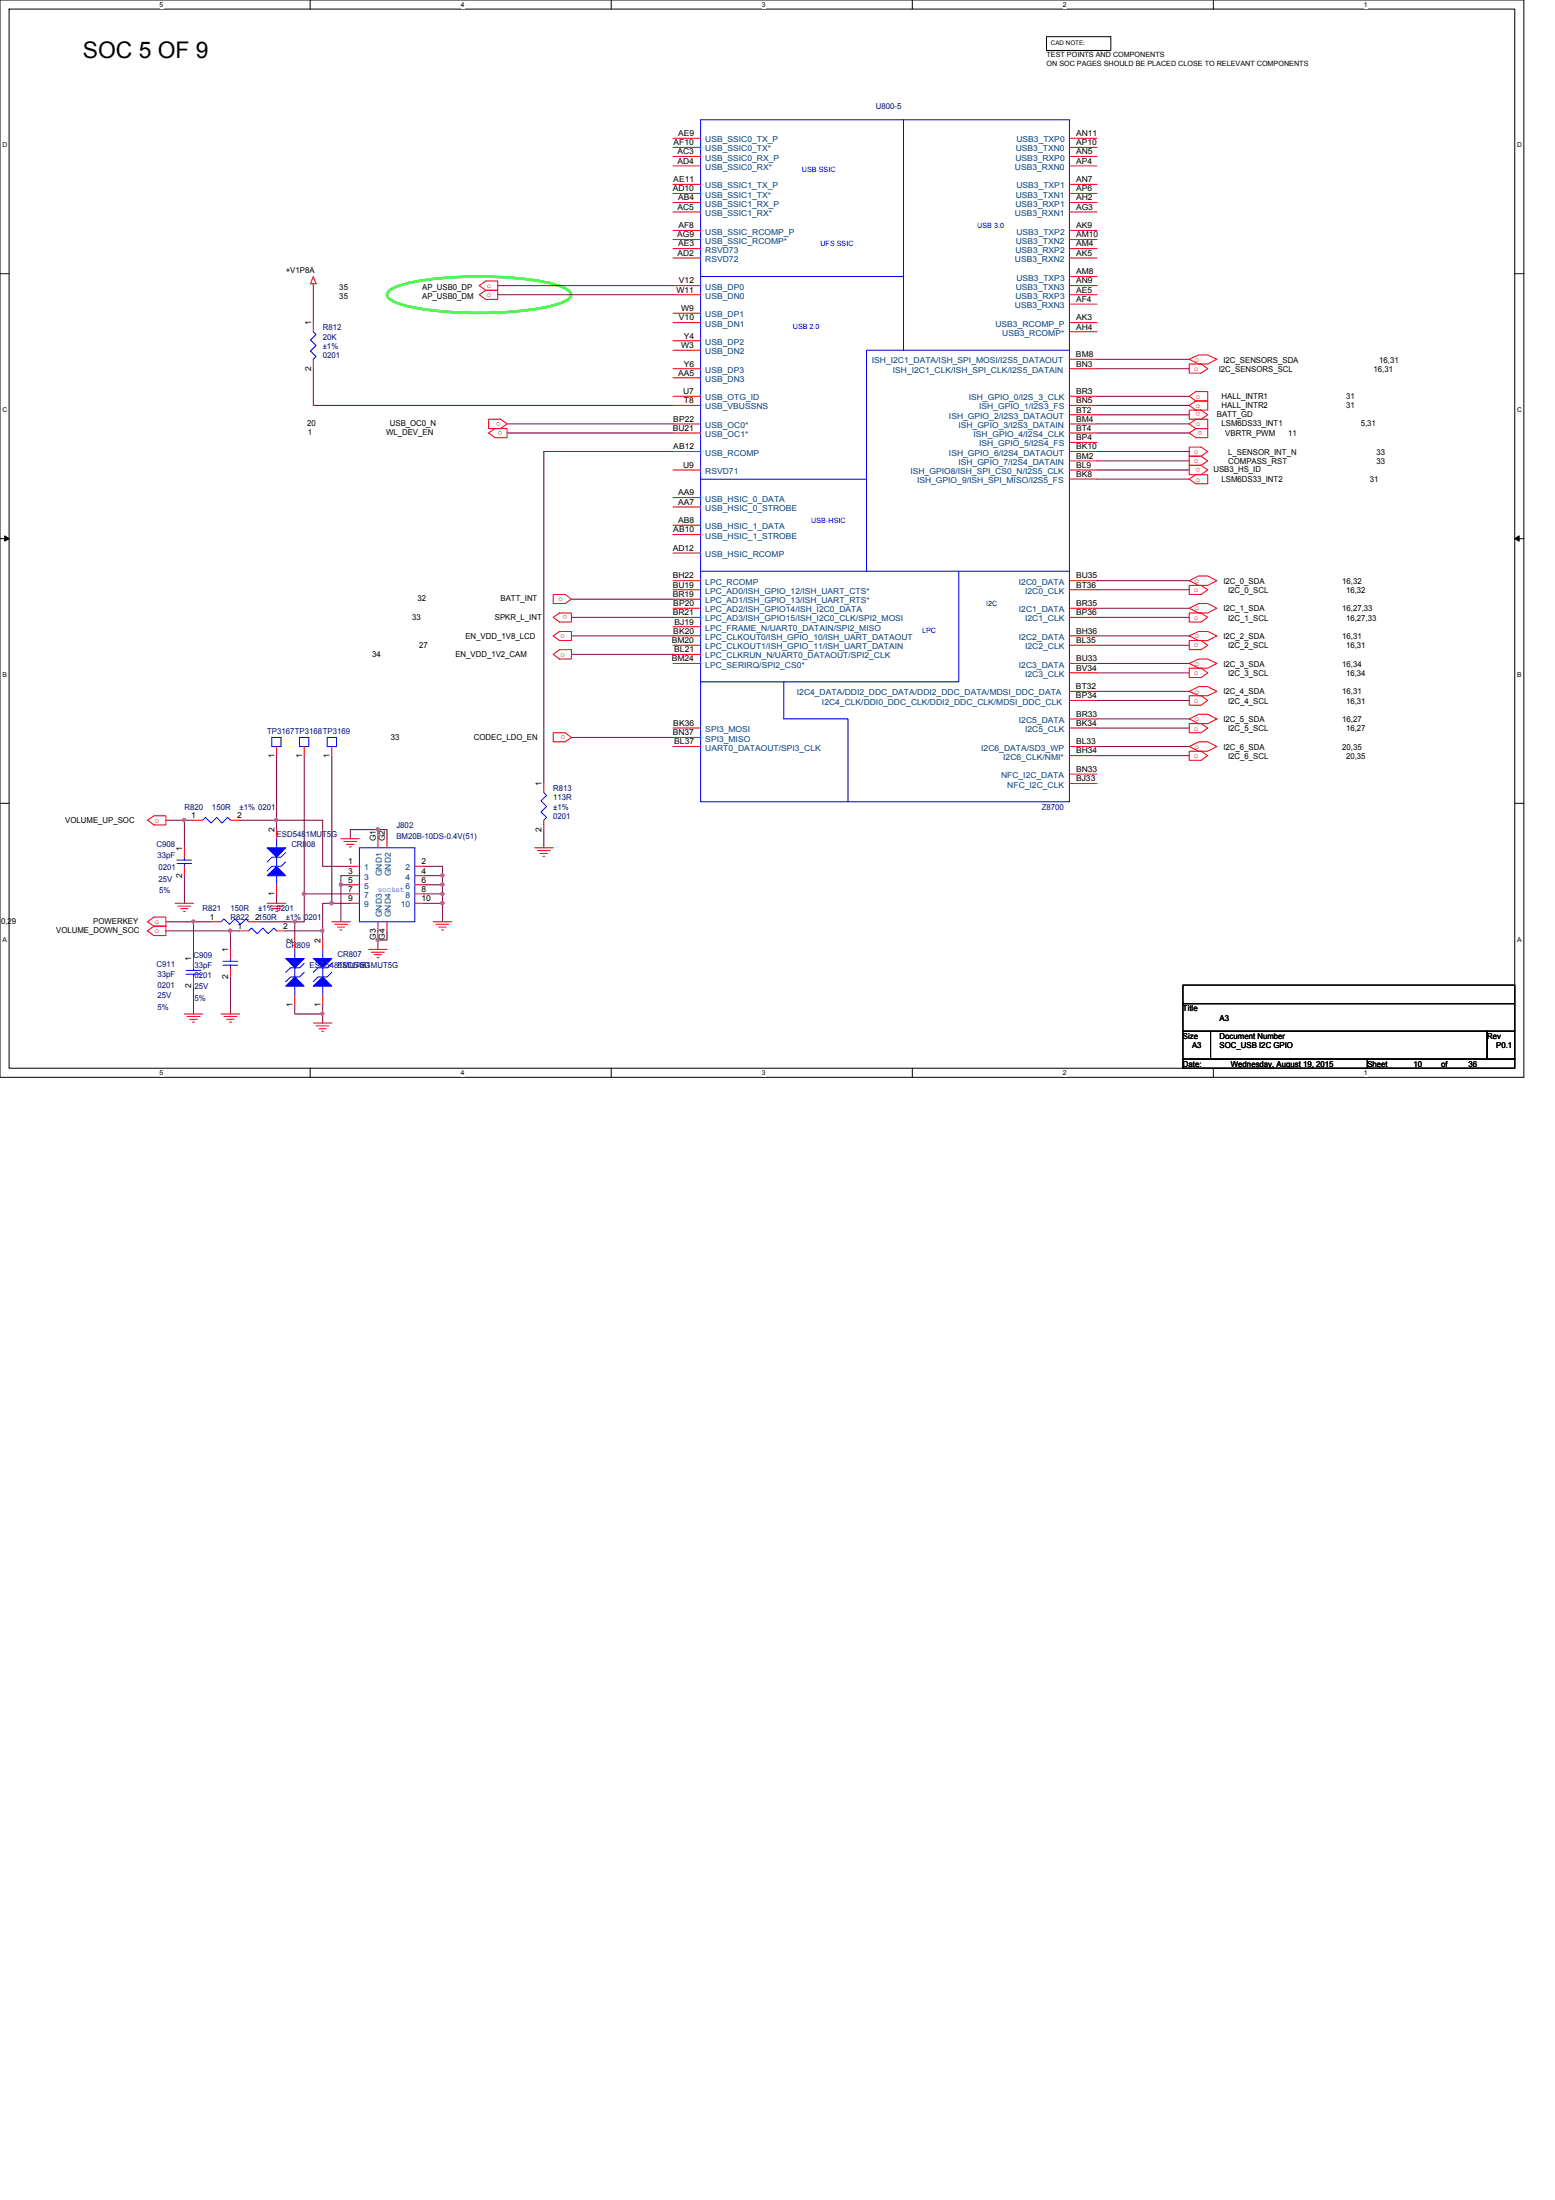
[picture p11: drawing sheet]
<svg xmlns="http://www.w3.org/2000/svg" width="210mm" height="297mm" viewBox="0 0 210 297" stroke-linecap="round" stroke-linejoin="round" font-family="sans-serif">
<path d="M0 0h205.7v145.5h-205.7zM1.2 1.2h203.3v143h-203.3z" fill="none" stroke="#000" stroke-width=".13"/>
<g fill="#fff">
<path d="M21.5 .1h.6v1h-.6z"/>
<path d="M21.5 144.4h.6v1h-.6z"/>
</g>
<path d="M41.9 0v1.2M41.9 144.2v1.3" fill="none" stroke="#000" stroke-width=".13"/>
<g fill="#fff">
<path d="M62.2 .1h.5v1h-.5z"/>
<path d="M62.2 144.4h.5v1h-.5z"/>
</g>
<path d="M82.5 0v1.2M82.5 144.2v1.3" fill="none" stroke="#000" stroke-width=".13"/>
<g fill="#fff">
<path d="M102.8 .1h.5v1h-.5z"/>
<path d="M102.8 144.4h.5v1h-.5z"/>
</g>
<path d="M123.1 0v1.2M123.1 144.2v1.3" fill="none" stroke="#000" stroke-width=".13"/>
<g fill="#fff">
<path d="M143.5 .1h.5v1h-.5z"/>
<path d="M143.5 144.4h.5v1h-.5z"/>
</g>
<path d="M163.8 0v1.2M163.8 144.2v1.3" fill="none" stroke="#000" stroke-width=".13"/>
<g fill="#fff">
<path d="M184.1 .1h.5v1h-.5z"/>
<path d="M184.1 144.4h.5v1h-.5z"/>
<path d="M.3 19.1h.7v1h-.7z"/>
<path d="M204.8 19.1h.6v1h-.6z"/>
<path d="M.3 54.8h.7v1h-.7z"/>
<path d="M204.8 54.8h.6v1h-.6z"/>
</g>
<path d="M0 37h1.2M204.5 37h1.2" fill="none" stroke="#000" stroke-width=".13"/>
<g fill="#fff">
<path d="M.3 90.6h.6v1h-.6z"/>
<path d="M204.8 90.6h.6v1h-.6z"/>
</g>
<path d="M0 72.7h1.2M.6 72.3l.6 .4-.6 .4zM204.5 72.7l.6-.4v.8zM204.5 72.7h1.2" fill="none" stroke="#000" stroke-width=".13"/>
<path d="M.6 72.3l.6 .4-.6 .4zM204.5 72.7l.6-.4v.8z" fill="#000"/>
<g fill="#fff">
<path d="M.3 126.3h.6v1h-.6z"/>
<path d="M204.8 126.3h.6v1h-.6z"/>
</g>
<path d="M141.3 5h8.6v1.8h-8.6zM0 108.5h1.2M204.5 108.5h1.2" fill="none" stroke="#000" stroke-width=".13"/>
<path d="M52.4 39.5a4.6 4.6 0 0 1 2.4-1.2 51.1 51.1 0 0 1 19.7 0 4.7 4.7 0 0 1 2.5 1.2l.1 .3-.1 .3a4.7 4.7 0 0 1-2.5 1.2 51.1 51.1 0 0 1-19.7 0 4.6 4.6 0 0 1-2.4-1.2l-.2-.3z" fill="none" stroke="#0f0" stroke-width=".34"/>
<g fill="none" stroke="#800040" stroke-width=".13">
<path d="M42.3 49.8v4.9h48.5M68.5 58.5h22.3M68.5 57.2h22.3M148.1 57.2h12.4M148.1 54.7h12.4M148.1 53.5h12.4M148.1 49.8h12.4M148.1 48.5h12.4M90.8 61h-17.4v44.8M148.1 78.4h12.4M148.1 79.6h12.4M148.1 64.7h12.4"/>
<path d="M148.1 97.1h12.4M148.1 98.3h12.4M148.1 93.3h12.4M148.1 94.6h12.4M148.1 89.6h12.4M148.1 90.8h12.4M148.1 85.9h12.4M148.1 87.1h12.4M148.1 82.1h12.4M148.1 83.4h12.4M37.3 110.7h6.3M51 112h-3.7v1.2"/>
<path d="M73.4 112v2.5M148.1 100.8h12.4M148.1 102h12.4M22.4 125.7h8.7v2.5"/>
</g>
<path d="M30.9 125.5h.3l.1 .1-.1 .2-.1 .1-.2-.1z" fill-rule="evenodd" fill="#f0f"/>
<path d="M30.9 125.5h.3l.1 .1-.1 .2-.1 .1-.2-.1z" fill="none" stroke="#f0f" stroke-width=".13"/>
<path d="M51 126.9v1.3" fill="none" stroke="#800040" stroke-width=".13"/>
<path d="M50.8 126.8h.3l.1 .1-.1 .2h-.1h-.2z" fill-rule="evenodd" fill="#f0f"/>
<path d="M50.8 126.8h.3l.1 .1-.1 .2h-.1h-.2z" fill="none" stroke="#f0f" stroke-width=".13"/>
<path d="M22.4 110.7h2.5M32.3 110.7h5v1.3M31.1 125.7h1.2M31.1 131.9v5M37.3 120.7v1.3M43.6 135.6v1.3M43.6 125.7v1.2M57.2 122h2.5v2.5" fill="none" stroke="#800040" stroke-width=".13"/>
<path d="M59.5 121.8h.4v.1v.2l-.2 .1-.2-.1z" fill-rule="evenodd" fill="#f0f"/>
<path d="M59.5 121.8h.4v.1v.2l-.2 .1-.2-.1z" fill="none" stroke="#f0f" stroke-width=".13"/>
<path d="M43.6 110.7v6.3h3.7M51 113.2v-1.2h1.2v1.2M57.2 117h2.5v1.2M44.8 122h-1.2v3.7" fill="none" stroke="#800040" stroke-width=".13"/>
<path d="M50.8 111.8h.3l.1 .2-.1 .1-.1 .1-.2-.1z" fill-rule="evenodd" fill="#f0f"/>
<path d="M50.8 111.8h.3l.1 .2-.1 .1-.1 .1-.2-.1z" fill="none" stroke="#f0f" stroke-width=".13"/>
<path d="M46 118.2v1.3M51 125.7v1.2h1.2v-1.2" fill="none" stroke="#800040" stroke-width=".13"/>
<path d="M45.9 119.3h.3v.1v.2l-.2 .1-.1-.1z" fill-rule="evenodd" fill="#f0f"/>
<path d="M45.9 119.3h.3v.1v.2l-.2 .1-.1-.1z" fill="none" stroke="#f0f" stroke-width=".13"/>
<path d="M46 118.2h1.3M47.3 119.5h-1.3v5M59.7 118.2v1.3" fill="none" stroke="#800040" stroke-width=".13"/>
<path d="M59.5 119.3h.4v.1v.2l-.2 .1-.2-.1z" fill-rule="evenodd" fill="#f0f"/>
<path d="M59.5 119.3h.4v.1v.2l-.2 .1-.2-.1z" fill="none" stroke="#f0f" stroke-width=".13"/>
<path d="M59.5 118h.4v.2v.1l-.2 .1-.2-.1z" fill-rule="evenodd" fill="#f0f"/>
<path d="M59.5 118h.4v.2v.1l-.2 .1-.2-.1z" fill="none" stroke="#f0f" stroke-width=".13"/>
<path d="M57.2 118.2h2.5M57.2 119.5h2.5v1.2h-2.5M22.4 124.5h3.7M47.3 120.7h-6.2v3.8" fill="none" stroke="#800040" stroke-width=".13"/>
<path d="M59.5 120.5h.4v.2v.1l-.2 .1-.2-.1z" fill-rule="evenodd" fill="#f0f"/>
<path d="M59.5 120.5h.4v.2v.1l-.2 .1-.2-.1z" fill="none" stroke="#f0f" stroke-width=".13"/>
<path d="M28.6 124.5h-2.5v4.9M59.7 120.7v1.3" fill="none" stroke="#800040" stroke-width=".13"/>
<path d="M25.9 124.3h.4v.1v.2h-.2h-.2z" fill-rule="evenodd" fill="#f0f"/>
<path d="M25.9 124.3h.4v.1v.2h-.2h-.2z" fill="none" stroke="#f0f" stroke-width=".13"/>
<path d="M148.1 63.5h12.4M148.1 61h12.4M148.1 62.2h12.4M26.1 133.1v3.8M34.8 124.5h5" fill="none" stroke="#800040" stroke-width=".13"/>
<path d="M39.6 124.3h.3l.1 .1-.1 .2h-.1h-.2z" fill-rule="evenodd" fill="#f0f"/>
<path d="M39.6 124.3h.3l.1 .1-.1 .2h-.1h-.2z" fill="none" stroke="#f0f" stroke-width=".13"/>
<path d="M38.6 125.7h5" fill="none" stroke="#800040" stroke-width=".13"/>
<path d="M43.4 125.5h.3v.1v.2l-.2 .1-.1-.1z" fill-rule="evenodd" fill="#f0f"/>
<path d="M43.4 125.5h.3v.1v.2l-.2 .1-.1-.1z" fill="none" stroke="#f0f" stroke-width=".13"/>
<path d="M39.8 135.6v1.3h3.8v1.2" fill="none" stroke="#800040" stroke-width=".13"/>
<path d="M43.4 136.7h.3v.2v.1l-.2 .1-.1-.1z" fill-rule="evenodd" fill="#f0f"/>
<path d="M43.4 136.7h.3v.2v.1l-.2 .1-.1-.1z" fill="none" stroke="#f0f" stroke-width=".13"/>
<path d="M24.9 118.2v3.8M26.1 110.7h-1.2v3.8M41.1 124.5h-1.3v2.4" fill="none" stroke="#800040" stroke-width=".13"/>
<path d="M24.7 110.5h.3l.1 .2-.1 .2-.2 .1-.1-.1z" fill-rule="evenodd" fill="#f0f"/>
<path d="M24.7 110.5h.3l.1 .2-.1 .2-.2 .1-.1-.1z" fill="none" stroke="#f0f" stroke-width=".13"/>
<path d="M67.2 38.6h23.6M67.2 39.8h23.6M148.1 56h12.4M148.1 58.5h12.4M77.1 80.9h13.7M77.1 83.4h13.7M77.1 85.9h13.7M77.1 99.6h13.7M77.1 88.3h13.7M37.3 102v8.7" fill="none" stroke="#800040" stroke-width=".13"/>
<path d="M37.1 110.5h.3l.1 .2-.1 .2-.1 .1-.2-.1z" fill-rule="evenodd" fill="#f0f"/>
<path d="M37.1 110.5h.3l.1 .2-.1 .2-.1 .1-.2-.1z" fill="none" stroke="#f0f" stroke-width=".13"/>
<path d="M41.1 102v18.7" fill="none" stroke="#800040" stroke-width=".13"/>
<path d="M40.9 120.5h.3l.1 .2-.1 .1-.2 .1-.1-.1z" fill-rule="evenodd" fill="#f0f"/>
<path d="M40.9 120.5h.3l.1 .2-.1 .1-.2 .1-.1-.1z" fill="none" stroke="#f0f" stroke-width=".13"/>
<path d="M44.8 102v20" fill="none" stroke="#800040" stroke-width=".13"/>
<path d="M44.6 121.8h.3l.1 .1-.1 .2-.2 .1-.1-.1z" fill-rule="evenodd" fill="#f0f"/>
<path d="M44.6 121.8h.3l.1 .1-.1 .2-.2 .1-.1-.1z" fill="none" stroke="#f0f" stroke-width=".13"/>
<path d="M42.3 38.6v5M44.8 122h2.5" fill="none" stroke="#800040" stroke-width=".13"/>
<g fill="none" stroke="#f00" stroke-width=".13">
<path d="M90.8 18.7h3.8M90.8 19.9h3.8M144.4 19.9h3.7M144.4 18.7h3.7M42.3 37.3l.4 1h-.8zM42.3 38.3v.3M64.7 38.6l.9-.7h1.6v1.3h-1.6zM64.7 39.8l.9-.6h1.6v1.2h-1.6zM90.8 21.1h3.8M90.8 22.4h3.8M90.8 24.9h3.8M90.8 26.1h3.8"/>
<path d="M90.8 27.3h3.8M90.8 28.6h3.8M90.8 31.1h3.8M90.8 32.3h3.8M90.8 33.6h3.8M90.8 34.8h3.8M90.8 38.6h3.8M90.8 39.8h3.8M144.4 39.8h3.7M144.4 38.6h3.7M144.4 37.3h3.7M144.4 34.8h3.7"/>
<path d="M144.4 33.6h3.7M144.4 32.3h3.7M144.4 31.1h3.7M144.4 28.6h3.7M144.4 27.3h3.7M144.4 26.1h3.7M144.4 24.9h3.7M144.4 22.4h3.7M144.4 21.1h3.7M66 56.6h1.6l.9 .6-.9 .7h-1.6zM66 58.5l.8-.6h1.7v1.2h-1.7zM90.8 42.3h3.8"/>
<path d="M90.8 43.6h3.8M90.8 46h3.8M90.8 47.3h3.8M90.8 49.8h3.8M90.8 51h3.8M90.8 53.5h3.8M90.8 54.7h3.8M90.8 57.2h3.8M90.8 58.5h3.8M144.4 41.1h3.7M144.4 48.5h3.7M144.4 49.8h3.7"/>
<path d="M144.4 53.5h3.7M144.4 54.7h3.7M144.4 56h3.7M144.4 57.2h3.7M144.4 58.5h3.7M144.4 59.7h3.7M144.4 43.6h3.7M144.4 44.8h3.7M160.5 49.1h1.6l.9 .7-.9 .6h-1.6zM160.5 55.4h1.6l.9 .6-.9 .6h-1.6zM160.5 48.5l1.3-.6h1.2l1.3 .6-1.3 .6h-1.2zM160.5 57.2l.9-.6h1.6v1.3h-1.6z"/>
<path d="M160.5 54.7l.9-.6h1.6v1.3h-1.6zM160.5 53.5l.9-.6h1.6v1.2h-1.6zM160.5 58.5l.9-.6h1.6v1.2h-1.6zM90.8 61h3.8M90.8 63.5h3.8M90.8 67.2h3.8M90.8 68.5h3.8M90.8 70.9h3.8M90.8 72.2h3.8M90.8 74.7h3.8M90.8 78.4h3.8M90.8 79.6h3.8"/>
<path d="M144.4 79.6h3.7M144.4 78.4h3.7M144.4 61h3.7M144.4 62.2h3.7M144.4 63.5h3.7M144.4 64.7h3.7M160.5 79h1.6l.9 .6-.9 .7h-1.6zM160.5 62.8h1.6l.9 .7-.9 .6h-1.6zM160.5 60.4h1.6l.9 .6-.9 .6h-1.6zM160.5 78.4l1.3-.6h1.2l1.3 .6-1.3 .6h-1.2zM160.5 64.7l.9-.6h1.6v1.2h-1.6zM162.1 61.6h-1.6v1.2h1.6"/>
<path d="M162.1 61.6l.9 .6-.9 .6M74.7 80.3h1.6l.8 .6-.8 .6h-1.6zM74.7 98.9h1.6l.8 .7-.8 .6h-1.6zM74.7 83.4l.8-.6h1.6v1.2h-1.6zM74.7 85.9l.8-.6h1.6v1.2h-1.6zM74.7 88.3l.8-.6h1.6v1.3h-1.6zM90.8 80.9h3.8M90.8 82.1h3.8M90.8 83.4h3.8M90.8 84.6h3.8M90.8 85.9h3.8M90.8 87.1h3.8"/>
<path d="M90.8 88.3h3.8M90.8 89.6h3.8M90.8 98.3h3.8M90.8 99.6h3.8M144.4 98.3h3.7M144.4 97.1h3.7M144.4 90.8h3.7M144.4 89.6h3.7M144.4 87.1h3.7M144.4 85.9h3.7M144.4 83.4h3.7M144.4 82.1h3.7"/>
<path d="M144.4 93.3h3.7M144.4 94.6h3.7M160.5 97.7h1.6l.9 .6-.9 .6h-1.6zM160.5 93.9h1.6l.9 .7-.9 .6h-1.6zM160.5 90.2h1.6l.9 .6-.9 .7h-1.6zM160.5 86.5h1.6l.9 .6-.9 .6h-1.6zM160.5 82.8h1.6l.9 .6-.9 .6h-1.6zM160.5 97.1l1.3-.7h1.2l1.3 .7-1.3 .6h-1.2zM160.5 93.3l1.3-.6h1.2l1.3 .6-1.3 .6h-1.2zM160.5 89.6l1.3-.6h1.2l1.3 .6-1.3 .6h-1.2zM160.5 85.9l1.3-.6h1.2l1.3 .6-1.3 .6h-1.2zM160.5 82.1l1.3-.6h1.2l1.3 .6-1.3 .7h-1.2z"/>
<path d="M19.9 110.7l.9-.5h1.6v1.2h-1.6zM24.9 114.5v1.2M24.9 117v1.2M44.8 100.8v1.2M46 113.2h2.5M46.4 113.6h1.7M46.8 114h1M47.2 114.3h.2M72.2 114.5h2.5M72.6 114.9h1.7M72.9 115.2h1M73.3 115.6h.2"/>
<path d="M90.8 100.8h3.8M144.4 105.8h3.7M144.4 104.5h3.7M144.4 102h3.7M144.4 100.8h3.7M160.5 101.4h1.6l.9 .6-.9 .7h-1.6zM160.5 100.8l1.3-.6h1.2l1.3 .6-1.3 .6h-1.2zM19.9 125.7l.9-.6h1.6v1.2h-1.6zM19.9 124.5l.9-.7h1.6v1.3h-1.6zM23.6 122h2.5M24 122.3h1.7M24.4 122.7h1"/>
<path d="M24.8 123.1h.2M24.9 136.9h2.4M25.2 137.2h1.8M25.6 137.6h1M26 138h.2M29.8 136.9h2.5M30.2 137.2h1.8M30.6 137.6h1M31 138h.2M36.1 122h2.5M36.4 122.3h1.8M36.8 122.7h1"/>
<path d="M37.2 123.1h.3M42.3 138.1h2.5M42.7 138.5h1.7M43.1 138.9h.9M43.4 139.2h.3M44.8 124.5h2.5M45.2 124.8h1.7M45.6 125.2h.9M45.9 125.6h.2M49.8 128.2h2.4M50.1 128.6h1.8M50.5 128.9h1"/>
<path d="M50.9 129.3h.2M58.5 124.5h2.5M58.8 124.8h1.8M59.2 125.2h1M59.6 125.6h.3"/>
</g>
<path d="M159.7 133h44.8v2.5h-44.8zM159.7 135.5h44.8v3.7h-44.8zM159.7 139.2h3.7v3.8h-3.7zM163.4 139.2h37.3v3.8h-37.3zM200.7 139.2h3.8v3.8h-3.8zM159.7 143h24.9v1.2h-24.9zM184.6 143h19.9v1.2h-19.9z" fill="none" stroke="#000" stroke-width=".13"/>
<g fill="none" stroke="#00f" stroke-width=".13">
<path d="M94.6 16.2h49.8v92h-49.8zM122 16.2v21.1h-27.4M122 37.3v10h22.4M122 47.3h-5v29.8M94.6 64.7h22.4M94.6 77.1h34.8v15h-34.8M129.4 77.1h15M44.2 99.6h1.2v1.2h-1.2zM105.8 92.1v5h8.7v11.1M23.9 116.1h2M23.9 116.6h2M24.9 115.7v.4"/>
<path d="M24.9 116.6v.4"/>
</g>
<path d="M42.3 133.1l1.3-1.2 1.2 1.2z" fill="#00f"/>
<path d="M42.3 133.1l1.3-1.2 1.2 1.2zM43.6 133.1v1.3M43.6 130.7v1.2M44.8 131.3l-.6 .6h-1.3l-.6 .6" fill="none" stroke="#00f" stroke-width=".13"/>
<path d="M42.3 129.4h2.5l-1.2 1.3z" fill="#00f"/>
<path d="M42.3 129.4h2.5l-1.2 1.3zM43.6 128.2v1.2M44.8 130l-.6 .7h-1.3l-.6 .6" fill="none" stroke="#00f" stroke-width=".13"/>
<path d="M43.6 134.4v1.2M43.6 126.9v1.3" fill="none" stroke="#f00" stroke-width=".13"/>
<path d="M39.8 131.9l1.3 1.2h-2.5z" fill="#00f"/>
<path d="M39.8 133.1v1.3M39.8 130.7v1.2M39.8 131.9l1.3 1.2h-2.5zM41.1 131.3l-.7 .6h-1.2l-.6 .6" fill="none" stroke="#00f" stroke-width=".13"/>
<path d="M38.6 129.4h2.5l-1.3 1.3z" fill="#00f"/>
<g fill="none" stroke="#00f" stroke-width=".13">
<path d="M42.3 44.8l.4 .4-.8 .7 .8 .8-.8 .7 .8 .7-.4 .4M36.7 99.6h1.2v1.2h-1.2zM48.5 114.5h7.5v10h-7.5zM73.4 107l.4 .4-.8 .7 .8 .8-.8 .7 .8 .8-.4 .3M29.8 124.5l.4-.4 .8 .7 .7-.7 .8 .7 .7-.7 .4 .4M30.1 129.8h2M30.1 130.3h2M31.1 129.4v.4M31.1 130.3v.4M33.6 125.7l.4-.4 .7 .8 .8-.8 .7 .8 .8-.8 .3 .4M38.6 129.4h2.5l-1.3 1.3zM39.8 128.2v1.2"/>
<path d="M41.1 130l-.7 .7h-1.2l-.6 .6"/>
</g>
<g fill="none" stroke="#f00" stroke-width=".13">
<path d="M42.3 43.6v1.2M42.3 48.5v1.3M37.3 100.8v1.2M47.3 117h1.2M47.3 118.2h1.2M47.3 119.5h1.2M51 113.2v1.3M52.2 113.2v1.3M56 117h1.2M56 118.2h1.2M56 119.5h1.2M73.4 105.8v1.2"/>
<path d="M73.4 110.7v1.3M28.6 124.5h1.2M31.1 128.2v1.2M31.1 130.7v1.2M32.3 125.7h1.3M33.6 124.5h1.2M37.3 125.7h1.3M39.8 134.4v1.2M39.8 126.9v1.3M47.3 120.7h1.2M47.3 122h1.2M51 124.5v1.2"/>
<path d="M52.2 124.5v1.2M56 120.7h1.2M56 122h1.2"/>
</g>
<path d="M37.3 117l1.3 1.2h-2.5z" fill="#00f"/>
<path d="M37.3 118.2v1.3M37.3 115.7v1.3M37.3 117l1.3 1.2h-2.5zM38.6 116.4l-.7 .6h-1.2l-.6 .6" fill="none" stroke="#00f" stroke-width=".13"/>
<path d="M36.1 114.5h2.5l-1.3 1.2z" fill="#00f"/>
<path d="M40.4 99.6h1.3v1.2h-1.3zM27.3 110.7l.4-.3 .8 .7 .8-.7 .7 .7 .7-.7 .4 .3M36.1 114.5h2.5l-1.3 1.2zM37.3 113.2v1.3M38.6 115.1l-.7 .6h-1.2l-.6 .7M25.1 131h2M25.1 131.5h2M26.1 130.7v.3M26.1 131.5v.4" fill="none" stroke="#00f" stroke-width=".13"/>
<path d="M26.1 110.7h1.2M31.1 110.7h1.2M37.3 119.5v1.2M37.3 112v1.2M41.1 100.8v1.2M26.1 129.4v1.3M26.1 131.9v1.2" fill="none" stroke="#f00" stroke-width=".13"/>
<path d="M30.9 125.5h.3l.1 .1-.1 .2-.1 .1-.2-.1z" fill-rule="evenodd" fill="#f0f"/>
<path d="M30.9 125.5h.3l.1 .1-.1 .2-.1 .1-.2-.1z" fill="none" stroke="#f0f" stroke-width=".13"/>
<path d="M50.8 126.8h.3l.1 .1-.1 .2h-.1h-.2z" fill-rule="evenodd" fill="#f0f"/>
<path d="M50.8 126.8h.3l.1 .1-.1 .2h-.1h-.2z" fill="none" stroke="#f0f" stroke-width=".13"/>
<path d="M59.5 121.8h.4v.1v.2l-.2 .1-.2-.1z" fill-rule="evenodd" fill="#f0f"/>
<path d="M59.5 121.8h.4v.1v.2l-.2 .1-.2-.1z" fill="none" stroke="#f0f" stroke-width=".13"/>
<path d="M50.8 111.8h.3l.1 .2-.1 .1-.1 .1-.2-.1z" fill-rule="evenodd" fill="#f0f"/>
<path d="M50.8 111.8h.3l.1 .2-.1 .1-.1 .1-.2-.1z" fill="none" stroke="#f0f" stroke-width=".13"/>
<path d="M45.9 119.3h.3v.1v.2l-.2 .1-.1-.1z" fill-rule="evenodd" fill="#f0f"/>
<path d="M45.9 119.3h.3v.1v.2l-.2 .1-.1-.1z" fill="none" stroke="#f0f" stroke-width=".13"/>
<path d="M59.5 119.3h.4v.1v.2l-.2 .1-.2-.1z" fill-rule="evenodd" fill="#f0f"/>
<path d="M59.5 119.3h.4v.1v.2l-.2 .1-.2-.1z" fill="none" stroke="#f0f" stroke-width=".13"/>
<path d="M59.5 118h.4v.2v.1l-.2 .1-.2-.1z" fill-rule="evenodd" fill="#f0f"/>
<path d="M59.5 118h.4v.2v.1l-.2 .1-.2-.1z" fill="none" stroke="#f0f" stroke-width=".13"/>
<path d="M59.5 120.5h.4v.2v.1l-.2 .1-.2-.1z" fill-rule="evenodd" fill="#f0f"/>
<path d="M59.5 120.5h.4v.2v.1l-.2 .1-.2-.1z" fill="none" stroke="#f0f" stroke-width=".13"/>
<path d="M25.9 124.3h.4v.1v.2h-.2h-.2z" fill-rule="evenodd" fill="#f0f"/>
<path d="M25.9 124.3h.4v.1v.2h-.2h-.2z" fill="none" stroke="#f0f" stroke-width=".13"/>
<path d="M39.6 124.3h.3l.1 .1-.1 .2h-.1h-.2z" fill-rule="evenodd" fill="#f0f"/>
<path d="M39.6 124.3h.3l.1 .1-.1 .2h-.1h-.2z" fill="none" stroke="#f0f" stroke-width=".13"/>
<path d="M43.4 125.5h.3v.1v.2l-.2 .1-.1-.1z" fill-rule="evenodd" fill="#f0f"/>
<path d="M43.4 125.5h.3v.1v.2l-.2 .1-.1-.1z" fill="none" stroke="#f0f" stroke-width=".13"/>
<path d="M43.4 136.7h.3v.2v.1l-.2 .1-.1-.1z" fill-rule="evenodd" fill="#f0f"/>
<path d="M43.4 136.7h.3v.2v.1l-.2 .1-.1-.1z" fill="none" stroke="#f0f" stroke-width=".13"/>
<path d="M24.7 110.5h.3l.1 .2-.1 .2-.2 .1-.1-.1z" fill-rule="evenodd" fill="#f0f"/>
<path d="M24.7 110.5h.3l.1 .2-.1 .2-.2 .1-.1-.1z" fill="none" stroke="#f0f" stroke-width=".13"/>
<path d="M37.1 110.5h.3l.1 .2-.1 .2-.1 .1-.2-.1z" fill-rule="evenodd" fill="#f0f"/>
<path d="M37.1 110.5h.3l.1 .2-.1 .2-.1 .1-.2-.1z" fill="none" stroke="#f0f" stroke-width=".13"/>
<path d="M40.9 120.5h.3l.1 .2-.1 .1-.2 .1-.1-.1z" fill-rule="evenodd" fill="#f0f"/>
<path d="M40.9 120.5h.3l.1 .2-.1 .1-.2 .1-.1-.1z" fill="none" stroke="#f0f" stroke-width=".13"/>
<path d="M44.6 121.8h.3l.1 .1-.1 .2-.2 .1-.1-.1z" fill-rule="evenodd" fill="#f0f"/>
<path d="M44.6 121.8h.3l.1 .1-.1 .2-.2 .1-.1-.1z" fill="none" stroke="#f0f" stroke-width=".13"/>
<text font-size="3.1" x="11.2" y="7.9">SOC 5 OF 9</text>
<g font-size="1.1" fill="#000080">
<text x="118.2" y="14.7">U800-5</text>
<text x="43.6" y="44.6">R812</text>
<text x="43.6" y="45.8">20K</text>
<text x="43.6" y="47.1">±1%</text>
<text x="43.6" y="48.3">0201</text>
<text x="36.1" y="99.1">TP3167TP3168TP3169</text>
<text x="74.7" y="106.8">R813</text>
<text x="24.9" y="109.3">R820</text>
<text x="28.6" y="109.3">150R</text>
<text x="32.3" y="109.3">±1% 0201</text>
<text x="37.3" y="113.1">ESD5481MUT5G</text>
<text x="53.5" y="111.8">J802</text>
<text x="53.5" y="113.3">BM20B-10DS-0.4V(51)</text>
<text x="74.7" y="108.1">113R</text>
<text x="74.7" y="109.3">±1%</text>
<text x="74.7" y="110.6">0201</text>
<text x="140.6" y="109.3">Z8700</text>
<text x="21.1" y="114.3">C908</text>
<text x="21.3" y="115.9">33pF</text>
<text x="21.4" y="117.5">0201</text>
<text x="21.4" y="119">25V</text>
<text x="39.3" y="114.3">CR808</text>
<text x="21.5" y="120.5">5%</text>
<text x="27.3" y="123">R821</text>
<text x="31.1" y="123">150R</text>
<text x="31.1" y="124.2">R822</text>
<text x="34.8" y="123">±1% 0201</text>
<text x="38.6" y="124.2">±1% 0201</text>
<text x="21.1" y="130.6">C911</text>
<text x="21.3" y="132">33pF</text>
<text x="26.1" y="129.4">C909</text>
<text x="26.2" y="130.7">33pF</text>
<text x="38.6" y="128">CR809</text>
<text x="41.8" y="130.7">ESD5481MUT5G</text>
<text x="45.6" y="129.2">CR807</text>
<text x="45.6" y="130.7">ESD5481MUT5G</text>
<text x="21.3" y="133.4">0201</text>
<text x="21.3" y="134.7">25V</text>
<text x="21.3" y="136.3">5%</text>
<text x="26.2" y="132.1">0201</text>
<text x="26.2" y="133.5">25V</text>
<text x="26.2" y="135.1">5%</text>
</g>
<g font-size="1.1">
<text x="90.9" y="19.6">AF10</text>
<text x="91.4" y="20.8">AC3</text>
<text x="91.4" y="22.1">AD4</text>
<text x="91.5" y="18.4">AE9</text>
<text x="145.2" y="19.6">AP10</text>
<text x="145.2" y="20.8">AN5</text>
<text x="145.2" y="18.4">AN11</text>
<text x="145.2" y="22.1">AP4</text>
<text x="90.8" y="25.8">AD10</text>
<text x="90.9" y="24.6">AE11</text>
<text x="91.4" y="28.3">AC5</text>
<text x="91.5" y="27.1">AB4</text>
<text x="145.2" y="25.8">AP6</text>
<text x="145.2" y="27.1">AH2</text>
<text x="145.2" y="24.6">AN7</text>
<text x="145.2" y="28.3">AG3</text>
<text x="91.4" y="32">AG9</text>
<text x="91.4" y="34.5">AD2</text>
<text x="91.5" y="33.3">AE3</text>
<text x="91.6" y="30.8">AF8</text>
<text x="145.2" y="32">AM10</text>
<text x="145.2" y="33.3">AM4</text>
<text x="145.2" y="30.8">AK9</text>
<text x="145.2" y="34.5">AK5</text>
<text x="38.6" y="36.9">+V1P8A</text>
<text x="45.8" y="39.1">35</text>
<text x="45.8" y="40.4">35</text>
<text x="57" y="39.1">AP_USB0_DP</text>
<text x="57" y="40.4">AP_USB0_DM</text>
<text x="91.3" y="39.5">W11</text>
<text x="91.7" y="38.3">V12</text>
<text x="91.9" y="42">W9</text>
<text x="145.2" y="38.3">AN9</text>
<text x="145.2" y="39.5">AE5</text>
<text x="145.2" y="37">AM8</text>
<text x="145.2" y="40.8">AF4</text>
<text x="42" y="43.9" transform="rotate(-90 42 43.9)">1</text>
<text x="91.7" y="43.3">V10</text>
<text x="91.9" y="47">W3</text>
<text x="92.3" y="45.7">Y4</text>
<text x="145.2" y="43.3">AK3</text>
<text x="145.2" y="44.5">AH4</text>
<text x="42" y="50" transform="rotate(-90 42 50)">2</text>
<text x="91.5" y="50.7">AA5</text>
<text x="92.2" y="53.2">U7</text>
<text x="92.3" y="49.5">Y6</text>
<text x="145.2" y="48.2">BM8</text>
<text x="145.2" y="49.5">BN3</text>
<text x="145.2" y="53.2">BR3</text>
<text x="164.5" y="50.2">I2C_SENSORS_SCL</text>
<text x="164.9" y="53.8">HALL_INTR1</text>
<text x="165.1" y="49">I2C_SENSORS_SDA</text>
<text x="181.7" y="53.8">31</text>
<text x="185.4" y="50.2">16,31</text>
<text x="186.2" y="49">16,31</text>
<text x="41.4" y="57.5">20</text>
<text x="41.6" y="58.7">1</text>
<text x="52.1" y="58.7">WL_DEV_EN</text>
<text x="52.6" y="57.5">USB_OC0_N</text>
<text x="90.8" y="58.2">BU21</text>
<text x="90.9" y="56.9">BP22</text>
<text x="92.3" y="54.4">T8</text>
<text x="145.2" y="55.7">BT2</text>
<text x="145.2" y="56.9">BM4</text>
<text x="145.2" y="58.2">BT4</text>
<text x="145.2" y="54.4">BN5</text>
<text x="145.2" y="59.4">BP4</text>
<text x="164.3" y="56.3">BATT_GD</text>
<text x="164.9" y="57.5">LSM6DS33_INT1</text>
<text x="164.9" y="55.1">HALL_INTR2</text>
<text x="165.4" y="58.8">VBRTR_PWM</text>
<text x="173.9" y="58.8">11</text>
<text x="181.7" y="55.1">31</text>
<text x="183.7" y="57.5">5,31</text>
<text x="90.9" y="60.7">AB12</text>
<text x="92.2" y="63.2">U9</text>
<text x="145.2" y="63.2">BL9</text>
<text x="145.2" y="64.4">BK8</text>
<text x="145.2" y="60.7">BK10</text>
<text x="145.2" y="61.9">BM2</text>
<text x="163.8" y="63.8">USB3_HS_ID</text>
<text x="164.9" y="65">LSM6DS33_INT2</text>
<text x="165.8" y="61.4">L_SENSOR_INT_N</text>
<text x="165.8" y="62.7">COMPASS_RST</text>
<text x="184.9" y="65">31</text>
<text x="185.8" y="61.4">33</text>
<text x="185.8" y="62.7">33</text>
<text x="90.9" y="71.9">AB10</text>
<text x="91.5" y="66.9">AA9</text>
<text x="91.5" y="68.2">AA7</text>
<text x="91.5" y="70.6">AB8</text>
<text x="90.8" y="74.4">AD12</text>
<text x="55.6" y="83.7">33</text>
<text x="56.3" y="81.2">32</text>
<text x="66.8" y="83.7">SPKR_L_INT</text>
<text x="67.6" y="81.2">BATT_INT</text>
<text x="90.8" y="78.1">BH22</text>
<text x="90.8" y="79.3">BU19</text>
<text x="90.8" y="80.6">BR19</text>
<text x="90.8" y="83.1">BR21</text>
<text x="90.9" y="81.8">BP20</text>
<text x="145.2" y="83.1">BP36</text>
<text x="145.2" y="79.3">BT36</text>
<text x="145.2" y="81.8">BR35</text>
<text x="145.2" y="78.1">BU35</text>
<text x="165.1" y="82.6">I2C_1_SDA</text>
<text x="165.1" y="78.8">I2C_0_SDA</text>
<text x="165.8" y="83.8">I2C_1_SCL</text>
<text x="165.8" y="80.1">I2C_0_SCL</text>
<text x="181.2" y="82.6">16,27,33</text>
<text x="181.2" y="78.8">16,32</text>
<text x="181.7" y="83.8">16,27,33</text>
<text x="181.7" y="80.1">16,32</text>
<text x="50.2" y="88.8">34</text>
<text x="56.6" y="87.5">27</text>
<text x="61.5" y="88.8">EN_VDD_1V2_CAM</text>
<text x="62.8" y="86.3">EN_VDD_1V8_LCD</text>
<text x="90.7" y="86.8">BM20</text>
<text x="90.7" y="89.3">BM24</text>
<text x="90.9" y="85.6">BK20</text>
<text x="91" y="88.1">BL21</text>
<text x="91.1" y="84.3">BJ19</text>
<text x="145.2" y="86.8">BL35</text>
<text x="145.2" y="89.3">BU33</text>
<text x="145.2" y="85.6">BH36</text>
<text x="165.1" y="86.3">I2C_2_SDA</text>
<text x="165.8" y="87.5">I2C_2_SCL</text>
<text x="181.2" y="86.3">16,31</text>
<text x="181.7" y="87.5">16,31</text>
<text x="145.2" y="93">BT32</text>
<text x="145.2" y="94.3">BP34</text>
<text x="145.2" y="90.6">BV34</text>
<text x="165.1" y="93.8">I2C_4_SDA</text>
<text x="165.1" y="90">I2C_3_SDA</text>
<text x="165.8" y="95">I2C_4_SCL</text>
<text x="165.8" y="91.3">I2C_3_SCL</text>
<text x="181.2" y="93.8">16,31</text>
<text x="181.2" y="90">16,34</text>
<text x="181.7" y="95">16,31</text>
<text x="181.7" y="91.3">16,34</text>
<text x="52.7" y="99.9">33</text>
<text x="64" y="99.9">CODEC_LDO_EN</text>
<text x="90.8" y="99.3">BN37</text>
<text x="90.9" y="98">BK36</text>
<text x="91" y="100.5">BL37</text>
<text x="145.2" y="101.7">BH34</text>
<text x="145.2" y="98">BK34</text>
<text x="145.2" y="100.5">BL33</text>
<text x="145.2" y="96.8">BR33</text>
<text x="165.1" y="101.2">I2C_6_SDA</text>
<text x="165.1" y="97.5">I2C_5_SDA</text>
<text x="165.8" y="98.8">I2C_5_SCL</text>
<text x="181.2" y="101.2">20,35</text>
<text x="181.2" y="97.5">16,27</text>
<text x="181.7" y="98.8">16,27</text>
<text x="37" y="102.3" transform="rotate(-90 37 102.3)">1</text>
<text x="40.8" y="102.3" transform="rotate(-90 40.8 102.3)">1</text>
<text x="44.5" y="102.3" transform="rotate(-90 44.5 102.3)">1</text>
<text x="73.1" y="106.1" transform="rotate(-90 73.1 106.1)">1</text>
<text x="145.2" y="105.5">BJ33</text>
<text x="145.2" y="104.2">BN33</text>
<text x="165.8" y="102.5">I2C_6_SCL</text>
<text x="181.7" y="102.5">20,35</text>
<text x="8.8" y="111.1">VOLUME_UP_SOC</text>
<text x="25.8" y="110.4">1</text>
<text x="32" y="110.4">2</text>
<text x="37" y="112.4" transform="rotate(-90 37 112.4)">2</text>
<text x="50.7" y="113.6" transform="rotate(-90 50.7 113.6)">G1</text>
<text x="51.9" y="113.6" transform="rotate(-90 51.9 113.6)">G2</text>
<text x="73.1" y="112.3" transform="rotate(-90 73.1 112.3)">2</text>
<text x="24.6" y="118.5" transform="rotate(-90 24.6 118.5)">2</text>
<text x="24.6" y="114.9" transform="rotate(-90 24.6 114.9)">1</text>
<text x="47" y="116.7">1</text>
<text x="47" y="117.9">3</text>
<text x="47" y="119.2">5</text>
<text x="56.9" y="116.7">2</text>
<text x="56.9" y="117.9">4</text>
<text x="56.9" y="119.2">6</text>
<text x="-.7" y="124.8">,20,29</text>
<text x="7.6" y="126">VOLUME_DOWN_SOC</text>
<text x="12.6" y="124.8">POWERKEY</text>
<text x="28.3" y="124.2">1</text>
<text x="32" y="125.4">1</text>
<text x="34.5" y="124.2">2150R</text>
<text x="37" y="121" transform="rotate(-90 37 121)">1</text>
<text x="38.2" y="125.4">2</text>
<text x="47" y="120.4">7</text>
<text x="47" y="121.7">9</text>
<text x="56.9" y="120.4">8</text>
<text x="56.9" y="121.7">10</text>
<text x="25.8" y="129.8" transform="rotate(-90 25.8 129.8)">1</text>
<text x="30.8" y="128.5" transform="rotate(-90 30.8 128.5)">1</text>
<text x="39.5" y="127.3" transform="rotate(-90 39.5 127.3)">2</text>
<text x="43.3" y="127.3" transform="rotate(-90 43.3 127.3)">2</text>
<text x="50.7" y="126.9" transform="rotate(-90 50.7 126.9)">G3</text>
<text x="51.9" y="126.9" transform="rotate(-90 51.9 126.9)">G4</text>
<text x="25.8" y="133.4" transform="rotate(-90 25.8 133.4)">2</text>
<text x="30.8" y="132.2" transform="rotate(-90 30.8 132.2)">2</text>
<text x="39.5" y="135.9" transform="rotate(-90 39.5 135.9)">1</text>
<text x="43.3" y="135.9" transform="rotate(-90 43.3 135.9)">1</text>
<text x="159.7" y="136.6">Title</text>
<text x="164.6" y="137.8">A3</text>
<text x="159.7" y="140.3">Size</text>
<text x="160.9" y="141.6">A3</text>
<text x="164.6" y="140.3">Document Number</text>
<text x="164.6" y="141.6">SOC_USB I2C GPIO</text>
<text x="200.7" y="140.3">Rev</text>
<text x="202" y="141.6">P0.1</text>
<text x="159.7" y="144.1">Date:</text>
<text x="166.2" y="144.1">Wednesday, August 19, 2015</text>
<text x="184.6" y="144.1">Sheet</text>
<text x="190.8" y="144.1">10</text>
<text x="194.5" y="144.1">of</text>
<text x="198.2" y="144.1">36</text>
</g>
<g font-size="1.1" fill="#004080">
<text x="95.2" y="19.2">USB_SSIC0_TX_P</text>
<text x="95.2" y="20.4">USB_SSIC0_TX*</text>
<text x="95.2" y="21.7">USB_SSIC0_RX_P</text>
<text x="95.2" y="22.9">USB_SSIC0_RX*</text>
<text x="137" y="22.9">USB3_RXN0</text>
<text x="137.1" y="21.7">USB3_RXP0</text>
<text x="137.1" y="20.4">USB3_TXN0</text>
<text x="137.2" y="19.2">USB3_TXP0</text>
<text x="95.2" y="25.4">USB_SSIC1_TX_P</text>
<text x="95.2" y="26.7">USB_SSIC1_TX*</text>
<text x="95.2" y="27.9">USB_SSIC1_RX_P</text>
<text x="95.2" y="29.2">USB_SSIC1_RX*</text>
<text x="137" y="29.2">USB3_RXN1</text>
<text x="137.1" y="27.9">USB3_RXP1</text>
<text x="137.1" y="26.7">USB3_TXN1</text>
<text x="137.2" y="25.4">USB3_TXP1</text>
<text x="95.2" y="31.7">USB_SSIC_RCOMP_P</text>
<text x="95.2" y="32.9">USB_SSIC_RCOMP*</text>
<text x="95.2" y="34.1">RSVD73</text>
<text x="95.2" y="35.4">RSVD72</text>
<text x="137" y="35.4">USB3_RXN2</text>
<text x="137.1" y="34.1">USB3_RXP2</text>
<text x="137.1" y="32.9">USB3_TXN2</text>
<text x="137.2" y="31.7">USB3_TXP2</text>
<text x="95.2" y="39.1">USB_DP0</text>
<text x="95.2" y="40.3">USB_DN0</text>
<text x="137" y="41.6">USB3_RXN3</text>
<text x="137.1" y="40.3">USB3_RXP3</text>
<text x="137.1" y="39.1">USB3_TXN3</text>
<text x="137.2" y="37.9">USB3_TXP3</text>
<text x="95.2" y="42.8">USB_DP1</text>
<text x="95.2" y="44.1">USB_DN1</text>
<text x="95.2" y="46.6">USB_DP2</text>
<text x="95.2" y="47.8">USB_DN2</text>
<text x="134.4" y="44.1">USB3_RCOMP_P</text>
<text x="135.3" y="45.3">USB3_RCOMP*</text>
<text x="95.2" y="50.3">USB_DP3</text>
<text x="95.2" y="51.6">USB_DN3</text>
<text x="117.7" y="49.1">ISH_I2C1_DATA/ISH_SPI_MOSI/I2S5_DATAOUT</text>
<text x="120.5" y="50.3">ISH_I2C1_CLK/ISH_SPI_CLK/I2S5_DATAIN</text>
<text x="95.2" y="54.1">USB_OTG_ID</text>
<text x="95.2" y="55.3">USB_VBUSSNS</text>
<text x="95.2" y="57.8">USB_OC0*</text>
<text x="95.2" y="59">USB_OC1*</text>
<text x="128.1" y="56.6">ISH_GPIO_2/I2S3_DATAOUT</text>
<text x="129.4" y="57.8">ISH_GPIO_3/I2S3_DATAIN</text>
<text x="130.8" y="54.1">ISH_GPIO_0/I2S_3_CLK</text>
<text x="131.4" y="59">ISH_GPIO_4/I2S4_CLK</text>
<text x="132.2" y="55.3">ISH_GPIO_1/I2S3_FS</text>
<text x="95.2" y="61.5">USB_RCOMP</text>
<text x="95.2" y="64">RSVD71</text>
<text x="122.9" y="64">ISH_GPIO8/ISH_SPI_CS0_N/I2S5_CLK</text>
<text x="123.8" y="65.2">ISH_GPIO_9/ISH_SPI_MISO/I2S5_FS</text>
<text x="128.1" y="61.5">ISH_GPIO_6/I2S4_DATAOUT</text>
<text x="129.4" y="62.8">ISH_GPIO_7/I2S4_DATAIN</text>
<text x="132.2" y="60.3">ISH_GPIO_5/I2S4_FS</text>
<text x="95.2" y="67.7">USB_HSIC_0_DATA</text>
<text x="95.2" y="69">USB_HSIC_0_STROBE</text>
<text x="95.2" y="71.5">USB_HSIC_1_DATA</text>
<text x="95.2" y="72.7">USB_HSIC_1_STROBE</text>
<text x="95.2" y="75.2">USB_HSIC_RCOMP</text>
<text x="95.2" y="79">LPC_RCOMP</text>
<text x="95.2" y="80.2">LPC_AD0/ISH_GPIO_12/ISH_UART_CTS*</text>
<text x="95.2" y="81.4">LPC_AD1/ISH_GPIO_13/ISH_UART_RTS*</text>
<text x="95.2" y="82.7">LPC_AD2/ISH_GPIO14/ISH_I2C0_DATA</text>
<text x="95.2" y="83.9">LPC_AD3/ISH_GPIO15/ISH_I2C0_CLK/SPI2_MOSI</text>
<text x="137.5" y="82.7">I2C1_DATA</text>
<text x="137.5" y="79">I2C0_DATA</text>
<text x="138.4" y="83.9">I2C1_CLK</text>
<text x="138.4" y="80.2">I2C0_CLK</text>
<text x="95.2" y="85.2">LPC_FRAME_N/UART0_DATAIN/SPI2_MISO</text>
<text x="95.2" y="86.4">LPC_CLKOUT0/ISH_GPIO_10/ISH_UART_DATAOUT</text>
<text x="95.2" y="87.7">LPC_CLKOUT1/ISH_GPIO_11/ISH_UART_DATAIN</text>
<text x="95.2" y="88.9">LPC_CLKRUN_N/UART0_DATAOUT/SPI2_CLK</text>
<text x="137.5" y="86.4">I2C2_DATA</text>
<text x="138.4" y="87.7">I2C2_CLK</text>
<text x="95.2" y="90.1">LPC_SERIRQ/SPI2_CS0*</text>
<text x="107.6" y="93.9">I2C4_DATA/DDI2_DDC_DATA/DDI2_DDC_DATA/MDSI_DDC_DATA</text>
<text x="111" y="95.1">I2C4_CLK/DDI0_DDC_CLK/DDI2_DDC_CLK/MDSI_DDC_CLK</text>
<text x="137.5" y="90.1">I2C3_DATA</text>
<text x="138.4" y="91.4">I2C3_CLK</text>
<text x="95.2" y="98.8">SPI3_MOSI</text>
<text x="95.2" y="100.1">SPI3_MISO</text>
<text x="95.2" y="101.3">UART0_DATAOUT/SPI3_CLK</text>
<text x="132.5" y="101.3">I2C6_DATA/SD3_WP</text>
<text x="137.5" y="97.6">I2C5_DATA</text>
<text x="138.4" y="98.8">I2C5_CLK</text>
<text x="135.1" y="105.1">NFC_I2C_DATA</text>
<text x="135.4" y="102.6">I2C6_CLK/NMI*</text>
<text x="136" y="106.3">NFC_I2C_CLK</text>
<text x="49.1" y="117.5">1</text>
<text x="49.1" y="118.8">3</text>
<text x="51.5" y="118.3" transform="rotate(-90 51.5 118.3)">GND1</text>
<text x="52.7" y="118.3" transform="rotate(-90 52.7 118.3)">GND2</text>
<text x="54.7" y="117.5">2</text>
<text x="54.7" y="118.8">4</text>
<text x="49.1" y="120">5</text>
<text x="49.1" y="121.2">7</text>
<text x="49.1" y="122.5">9</text>
<text x="51.5" y="123.8" transform="rotate(-90 51.5 123.8)">GND3</text>
<text x="52.7" y="123.8" transform="rotate(-90 52.7 123.8)">GND4</text>
<text x="54.1" y="122.5">10</text>
<text x="54.7" y="120">6</text>
<text x="54.7" y="121.2">8</text>
</g>
<g font-size="1.1" fill="#f00">
<text x="65.7" y="38.9">o</text>
<text x="65.7" y="40.1">o</text>
<text x="161.2" y="50.1">o</text>
<text x="161.3" y="48.9">o</text>
<text x="161.4" y="53.8">o</text>
<text x="67.6" y="56.9" transform="rotate(-180 67.6 56.9)">o</text>
<text x="67.8" y="58.2" transform="rotate(-180 67.8 58.2)">o</text>
<text x="161.4" y="57.5">o</text>
<text x="161.4" y="55.1">o</text>
<text x="162" y="55.7" transform="rotate(-180 162 55.7)">o</text>
<text x="162.3" y="58.2" transform="rotate(-180 162.3 58.2)">o</text>
<text x="161.2" y="61.3">o</text>
<text x="161.2" y="62.5">o</text>
<text x="161.4" y="65">o</text>
<text x="162" y="63.2" transform="rotate(-180 162 63.2)">o</text>
<text x="75.4" y="81.2">o</text>
<text x="76.5" y="83.1" transform="rotate(-180 76.5 83.1)">o</text>
<text x="161.2" y="83.7">o</text>
<text x="161.2" y="80">o</text>
<text x="161.3" y="82.4">o</text>
<text x="161.3" y="78.7">o</text>
<text x="75.6" y="86.2">o</text>
<text x="75.6" y="88.6">o</text>
<text x="161.2" y="87.4">o</text>
<text x="161.3" y="89.9">o</text>
<text x="161.3" y="86.2">o</text>
<text x="161.2" y="94.9">o</text>
<text x="161.2" y="91.1">o</text>
<text x="161.3" y="93.6">o</text>
<text x="76.3" y="99.2" transform="rotate(-180 76.3 99.2)">o</text>
<text x="161.2" y="98.6">o</text>
<text x="161.3" y="101.1">o</text>
<text x="161.3" y="97.4">o</text>
<text x="161.2" y="102.4">o</text>
<text x="20.9" y="111.1">o</text>
<text x="20.9" y="126">o</text>
<text x="20.9" y="124.8">o</text>
</g>
<text font-size="1.1" fill="#00f" x="51" y="120.4">socket</text>
<g font-size="1">
<text x="141.3" y="9">ON SOC PAGES SHOULD BE PLACED CLOSE TO RELEVANT COMPONENTS</text>
<text x="141.3" y="7.7">TEST POINTS AND COMPONENTS</text>
</g>
<g font-size="1" fill="#00f">
<text x="108.2" y="23.3">USB SSIC</text>
<text x="110.7" y="33.2">UFS SSIC</text>
<text x="131.9" y="30.7">USB 3.0</text>
<text x="107" y="44.5">USB 2.0</text>
<text x="109.5" y="70.6">USB-HSIC</text>
<text x="133.1" y="81.8">I2C</text>
<text x="124.5" y="85.5">LPC</text>
</g>
<g font-size=".9">
<text x="21.5" y=".9">5</text>
<text x="62.2" y=".9">4</text>
<text x="102.8" y=".9">3</text>
<text x="143.5" y=".9">2</text>
<text x="184.1" y=".9">1</text>
<text x=".3" y="19.9">D</text>
<text x="204.8" y="19.9">D</text>
<text x=".3" y="55.6">C</text>
<text x="204.8" y="55.6">C</text>
<text x=".3" y="91.4">B</text>
<text x="204.8" y="91.4">B</text>
<text x=".3" y="127.1">A</text>
<text x="204.8" y="127.1">A</text>
<text x="21.5" y="145.2">5</text>
<text x="62.2" y="145.2">4</text>
<text x="102.8" y="145.2">3</text>
<text x="143.5" y="145.2">2</text>
<text x="184.1" y="145.2">1</text>
</g>
<text font-size=".8" x="141.9" y="6.1">CAD NOTE:</text>
</svg>
